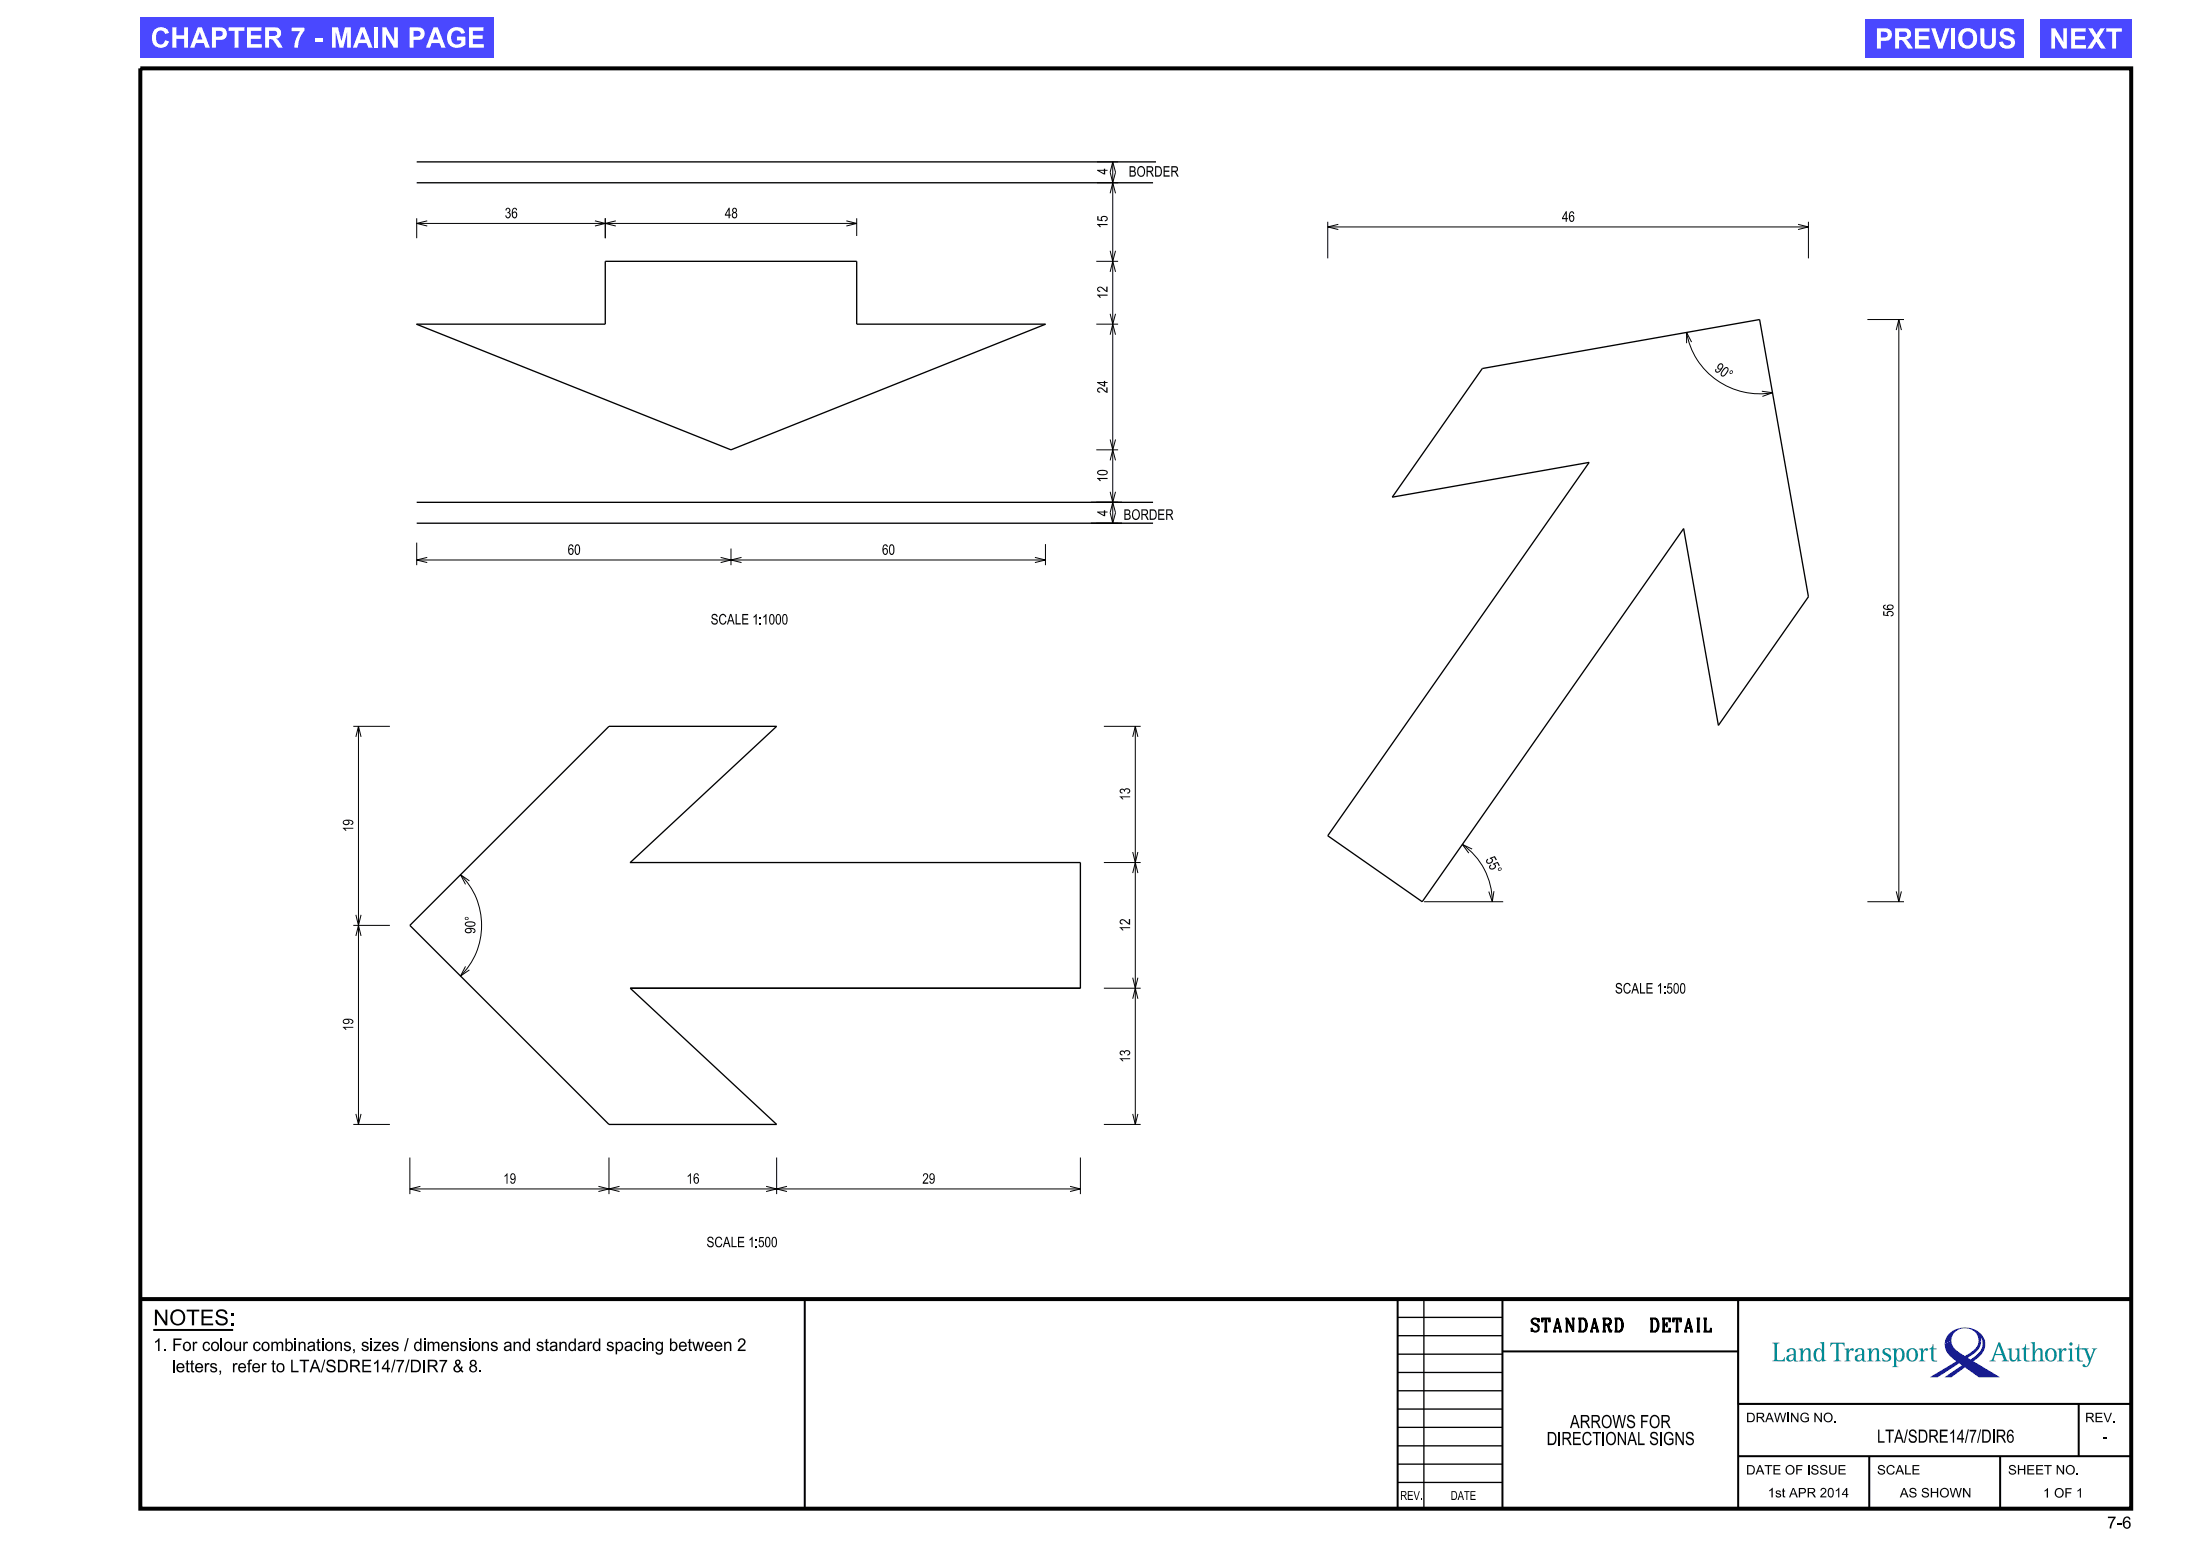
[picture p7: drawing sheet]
<svg xmlns="http://www.w3.org/2000/svg" width="420mm" height="297mm" viewBox="0 0 420 297" stroke-linecap="round" stroke-linejoin="round" font-family="sans-serif">
<g fill="none" stroke="#000" stroke-width=".25">
<path d="M79.5 34.9h140.5M79.5 30.9h141.1M79.4 61.9l60.1 24 60-24M79.5 61.9h36v-12h48v12h36M282.9 70.3l52.9-9.3 9.3 52.9-17.2 24.6-6.6-37.6-49.9 71.2-18-12.6 49.8-71.2-37.5 6.6zM79.5 95.9h140.5M79.5 99.9h140.5M120.2 164.6h86v24h-85.9l27.9 26h-32l-38-38 38-38h32l-27.9 26M266.7 258.5h20M266.7 254.9h20M266.7 251.5h20M271.7 248v40"/>
<path d="M331.7 248h75v20h-75zM266.7 279.5h20M266.7 276h20M266.7 272.4h20M266.7 269h20M266.7 265.5h20M266.7 262h20M266.7 283h20"/>
</g>
<g fill="none" stroke="#000" stroke-width=".19">
<path d="M209.3 30.9h4.1M209.3 34.9h4.1M211.8 36.9l.5-2 .6 2M212.3 30.9l.6 2-.6 2-.5-2zM212.3 30.9v69M79.5 41.7v3.8M79.5 42.6h84M81.5 42.2l-2 .4 2 .5M113.5 42.2l2 .4-2 .5M115.5 41.7v3.8M117.5 42.2l-2 .4 2 .5M161.5 42.2l2 .4-2 .5"/>
<path d="M163.5 41.7v3.3M209.2 49.9h4.2M211.8 51.9l.5-2 .6 2M211.8 47.9l.5 2 .6-2M211.8 59.9l.5 2 .6-2M253.4 43.3h91.7M253.4 42.3v7M255.4 42.8l-2 .5 2 .5M343.1 42.8l2 .5-2 .5M345.1 42.3v7M209.2 61.9h4.2M211.8 63.9l.5-2 .6 2"/>
<path d="M321.8 63.5a14.2 14.2 0 0 0 16.4 11.5M322.8 65.3l-1-1.8v2M336.2 74.7l2 .3-1.9 .7M356.3 61h7M361.8 63l.5-2 .5 2M362.3 61v111.1M209.2 85.9h4.2M209.2 95.9h4.2M209.2 99.9h4.2M211.8 87.9l.5-2 .6 2M211.8 83.9l.5 2 .6-2M211.8 93.9l.5 2 .6-2"/>
<path d="M212.3 95.9l.6 2-.6 2-.5-2zM79.5 103.6v4.3M79.5 106.9h120M81.5 106.4l-2 .5 2 .5M137.5 106.4l2 .5-2 .5M139.5 104.7v3.2M141.5 106.4l-2 .5 2 .5M197.5 106.4l2 .5-2 .5M199.5 103.9v4M67.4 138.6h7M68.4 138.6v76M210.6 138.6h7.1"/>
<path d="M216.6 138.6v76M67.9 140.6l.5-2 .5 2M216.1 140.6l.5-2 .5 2M67.4 176.6h7M67.9 178.6l.5-2 .5 2M67.9 174.6l.5 2 .5-2M87.9 167a13.6 13.6 0 0 1 0 19.3M89.6 168.1l-1.7-1.1 .9 1.8M210.6 164.6h7.1M216.1 162.6l.5 2 .5-2M216.1 166.6l.5-2 .5 2M271.7 172.1h15.1"/>
<path d="M279 161.2a13.3 13.3 0 0 1 5.8 10.9M280.9 162.1l-1.9-.9 1.3 1.6M285.1 170.1l-.3 2-.7-1.9M356.3 172.1h7M361.8 170.1l.5 2 .5-2M88.8 184.5l-.9 1.8 1.7-1.2M210.6 188.6h7.1M216.1 186.6l.5 2 .5-2M216.1 190.6l.5-2 .5 2M67.4 214.6h7M67.9 212.6l.5 2 .5-2M210.6 214.6h7.1"/>
<path d="M216.1 212.6l.5 2 .5-2M78.2 226.9h128M78.2 220.9v7M80.2 226.4l-2 .5 2 .5M114.2 226.4l2 .5-2 .5M116.2 220.9v7M118.2 226.4l-2 .5 2 .5M146.2 226.4l2 .5-2 .5M148.2 220.9v7M150.2 226.4l-2 .5 2 .5M204.2 226.4l2 .5-2 .5M206.2 220.9v7"/>
</g>
<path d="M26.8 13h379.9v275h-379.9zM26.8 248h379.9" fill="none" stroke="#000" stroke-width=".76" stroke-linecap="butt"/>
<path d="M153.6 248v40M266.7 248v40M286.7 257.9h45M286.7 248v40M331.7 248v40M331.7 268h75M331.7 278h75M356.7 278v10M381.7 278v10M396.7 268v10" fill="none" stroke="#000" stroke-width=".38"/>
<g fill="#008c95">
<path d="M338.2 256.3h1.4v.1l-.4 .1-.1 .2v2.6a.29 .29 0 0 0 .1 .3 .29 .29 0 0 0 .3 0h.7l.3-.5h.1v.8l-2.4-.1 .4-.3v-2.8z" fill-rule="evenodd"/>
<path d="M341.1 257.6l-.1 .1a.28 .28 0 0 0 .2 .4 .28 .28 0 0 0 .3-.4l.1-.2h.4l.2 .2 .1 .8h-.6a.71 .71 0 0 0-.8 .6 .71 .71 0 0 0 .5 .8 .71 .71 0 0 0 .9-.4l.2 .4h.6l-.4-.3-.1-1.9-.4-.4h-.7zM341.5 258.9l.8-.2v.4l-.3 .5-.2 .1-.3-.1-.2-.6z" fill-rule="evenodd"/>
<path d="M343.2 257.5l.8-.2v.8l.2-.4 .5-.4 .6 .1 .2 .5v1.6l.4 .3-1.2 .1 .4-.4v-1.6l-.2-.3h-.3l-.3 .3-.3 .6v1l.4 .3-1.2 .1 .4-.4v-1.8z" fill-rule="evenodd"/>
<path d="M347.3 256.3l.8-.2v3.3l.4 .3-.8 .2v-.4l-.2 .2-.4 .2a1.33 1.33 0 0 1-.8-2.2l.5-.4h.4l.5 .4v-1.1zM346.9 257.6l-.4 .8 .2 1.1a.61 .61 0 0 0 .8 0 .61 .61 0 0 0 .2-.7l-.2-1-.3-.3z" fill-rule="evenodd"/>
<path d="M349.3 256.3h2.7v.7h-.1l-.1-.3-.3-.2h-.7v2.9l.2 .3 .4 .1-1.6 .1v-.2h.4l.2-.3v-2.9h-.7l-.2 .2-.1 .3h-.1z" fill-rule="evenodd"/>
<path d="M352 257.5l.8-.2v.6l.3-.5 .5-.1 .2 .4-.4 .1a.38 .38 0 0 0-.4 0 .38 .38 0 0 0-.2 .4v1.4l.4 .2-1.2 .1 .4-.3v-1.9z" fill-rule="evenodd"/>
<path d="M354.1 257.6l.5-.3h.6l.4 .3 .1 2 .4 .3h-.5l-.3-.4-.3 .3-.6 .1-.4-.4a.81 .81 0 0 1 1-1h.3l-.1-.8-.1-.2h-.5l-.1 .4-.3 .2-.2-.1zM354.5 258.9l-.1 .2 .1 .4 .2 .2 .3-.1 .3-.4v-.5z" fill-rule="evenodd"/>
<path d="M356.3 257.5l.8-.2v.8l.4-.6 .3-.2 .6 .1 .2 .4v1.7l.4 .3-1.2 .1 .3-.4v-1.6a.45 .45 0 0 0-.5-.3 .45 .45 0 0 0-.3 .5l-.2 .4v1l.4 .4h-1.2l.4-.3v-1.9z" fill-rule="evenodd"/>
<path d="M359.4 257.5l.4-.2 .9 .1 .1 .6h-.2l-.3-.5h-.4l-.3 .3 .2 .4 1 .6 .1 .5-.3 .4-.4 .2-1-.1v-.6l.6 .5h.4l.3-.3-.3-.5-.9-.6-.1-.5z" fill-rule="evenodd"/>
<path d="M361 257.5l.4 .2v3l-.4 .2h1.3l-.5-.3v-1.1l.4 .3 .3 .1a1.35 1.35 0 0 0 .8-2.1l-.5-.5h-.5l-.5 .4v-.4zM362.1 257.7l.4-.2 .4 .3 .1 1.1-.2 .5a.51 .51 0 0 1-.6 .3 .51 .51 0 0 1-.3-.7v-.8z" fill-rule="evenodd"/>
<path d="M364.1 257.7l.5-.4 .7 .1 .5 .5 .2 .7h-.5l-.2-.8a.64 .64 0 0 0-.8-.2 .64 .64 0 0 0-.3 .8v.2h-.4l.1-.6z" fill-rule="evenodd"/>
<path d="M363.8 258.6h.4l.2 .8a.61 .61 0 0 0 .8 .3 .61 .61 0 0 0 .3-.8v-.3h.5l-.1 .7-.5 .5-.7 .1-.5-.3a1.09 1.09 0 0 1-.4-1z" fill-rule="evenodd"/>
<path d="M366.1 257.5l.9-.2v.6l.3-.5 .5-.1 .1 .4-.3 .1a.5 .5 0 0 0-.5 .1 .5 .5 0 0 0-.1 .6v1l.4 .4h-1.3l.4-.2 .1-.3v-1.5l-.1-.2z" fill-rule="evenodd"/>
<path d="M368.8 256.6h.1v.8h.6v.2h-.6l.1 1.9 .2 .2h.4v.2h-.7l-.4-.3v-2h-.3v-.2l.5-.3z" fill-rule="evenodd"/>
<path d="M381.4 256.2l-1.2 3.1-.6 .6h1.2l-.1-.2a.24 .24 0 0 1-.3-.1 .24 .24 0 0 1 .1-.3l.2-.6h1.4l.2 .7a.25 .25 0 0 1 0 .3 .25 .25 0 0 1-.3 0v.2h1.4l-.6-.5-1.2-3.2zM381.4 256.8l.6 1.6h-1.2z" fill-rule="evenodd"/>
<path d="M383 257.5l.9-.2v2l.2 .3h.3l.4-.3 .2-.6-.1-1-.4-.2 .8-.2v2.1l.5 .3-.8 .2-.1-.6-.4 .5h-.8l-.3-.6v-1.5z" fill-rule="evenodd"/>
<path d="M386.5 256.6h.1v.8h.7v.2h-.7v1.9l.3 .2h.4v.2h-.6a.55 .55 0 0 1-.5-.8v-1.5h-.4v-.2l.5-.2z" fill-rule="evenodd"/>
<path d="M387.5 256.3l.8-.2v2l.2-.5 .4-.3h.5l.2 .2 .2 .4v1.6l.4 .4h-1.3l.5-.4v-1.6l-.3-.3-.4 .1-.4 .8v1l.4 .3-1.2 .1 .4-.4v-2.9z" fill-rule="evenodd"/>
<path d="M390.2 258.6h.5l.1 .8a.62 .62 0 0 0 .8 .3 .62 .62 0 0 0 .4-.8v-.3h.5l-.1 .5-.3 .5-.6 .3h-.5a1.1 1.1 0 0 1-.8-1.3z" fill-rule="evenodd"/>
<path d="M390.5 257.7l.6-.4 .7 .1 .5 .4 .2 .8h-.5l-.2-.8a.59 .59 0 0 0-.7-.2 .59 .59 0 0 0-.4 .7v.3h-.5l.1-.6z" fill-rule="evenodd"/>
<path d="M392.6 257.5l.8-.2v.6l.3-.5h.6a.29 .29 0 0 1-.1 .4 .29 .29 0 0 1-.4-.1l-.3 .2-.1 .5v1.1l.4 .4h-1.2l.4-.3v-1.9z" fill-rule="evenodd"/>
<path d="M394.6 257.5l.8-.2v2.3l.4 .3h-1.2l.4-.4v-1.7z" fill-rule="evenodd"/>
<path d="M396.6 256.6h.2v.8h1.2v.2h-1.2v1.8l.1 .3h.5v.2h-.7l-.4-.4v-1.9h-.4v-.2l.5-.2z" fill-rule="evenodd"/>
<path d="M397.4 257.4h1.2v.1a.25 .25 0 0 0-.3 .1 .25 .25 0 0 0 .1 .3l.5 1.3 .5-1.3a.24 .24 0 0 0 .1-.3 .24 .24 0 0 0-.3-.1v-.1h1l-.5 .4-1.2 2.9-.3 .2h-.5l-.3-.2a.29 .29 0 0 1 .3-.3 .29 .29 0 0 1 .3 .3h.3l.3-.8-.8-2.2-.4-.1z" fill-rule="evenodd"/>
<circle cx="395.2" cy="256.5" r=".3"/>
</g>
<g fill="#171c8f">
<path d="M371.1 256.5l1.3-.6a3.5 3.5 0 0 0 2.2 2.7l.4 .3 .6-.5a3.2 3.2 0 0 0 2-2.5l.4 .2a3.7 3.7 0 0 1-2.2 2.9l-.3 .2 .5 .3 1-.7a3 3 0 0 0 1.3-2.2l.5-.1a3.9 3.9 0 0 1-2.2 3.3l5 3.1h-4l-2.6-1.9-2.6 1.9h-1.3l3.3-2.3-.5-.4-4.2 2.7h-1.4l5-3.1-.4-.3a3.7 3.7 0 0 1-1.8-3z" fill-rule="evenodd"/>
<path d="M371.9 254.6a4.2 4.2 0 0 1 6.8 1.2l.1 .7-.5 .1-.1-.8-.3-.6 .1 .9-.4-.2a2.63 2.63 0 0 0-2.6-2.4 2.63 2.63 0 0 0-2.6 2.4l-1.3 .6 .2-1z" fill-rule="evenodd"/>
</g>
<path d="M29.2 253.9h15.3" fill="none" stroke="#000" stroke-width=".38"/>
<g fill="#4a48ff">
<path d="M26.8 3.3h67.5v7.7h-67.5z"/>
<path d="M356 3.6h30.3v7.4h-30.3z"/>
<path d="M389.3 3.6h17.4v7.4h-17.4z"/>
</g>
<g fill="#000">
<path d="M209.3 32.4v.2l1.3 .7h.3v-.7h.4v-.2h-.4v-.2h-.3v.2zM209.8 32.6h.8v.5z" fill-rule="evenodd"/>
<path d="M209.4 41.3h.2v.6l.5 .1a.63 .63 0 0 1 .4-.8 .63 .63 0 0 1 .8 .2l.1 .5-.6 .4v-.3l.4-.2a.42 .42 0 0 0-.6-.4 .42 .42 0 0 0-.2 .6v.2l-1-.2z" fill-rule="evenodd"/>
<path d="M209.5 54.9a1.39 1.39 0 0 1 1.6 .6v-.8h.2v1.1l-.5-.3a.85 .85 0 0 0-1.2-.4v.2l.3 .2v.2l-.4-.1a.47 .47 0 0 1 0-.7z" fill-rule="evenodd"/>
<path d="M209.3 42.8h2v.2h-1.5l.3 .4h-.3z" fill-rule="evenodd"/>
<path d="M209.3 56.2h2v.2h-1.5l.3 .4h-.3z" fill-rule="evenodd"/>
<path d="M209.5 74.1a1.39 1.39 0 0 1 1.6 .6v-.8h.2v1.1l-.4-.1a1.3 1.3 0 0 0-1.2-.7l-.1 .4 .3 .2v.2l-.4-.2a.51 .51 0 0 1 0-.7z" fill-rule="evenodd"/>
<path d="M209.3 72.9v.2l1.3 .7h.3v-.7h.4v-.2h-.4v-.2h-.3v.2zM209.8 73.1h.8v.5z" fill-rule="evenodd"/>
<path d="M209.5 89.9a.49 .49 0 0 0-.1 .6 .49 .49 0 0 0 .6 .2 .93 .93 0 0 0 1.4-.7 1.66 1.66 0 0 0-1.9-.1zM209.6 90.1a1.34 1.34 0 0 1 1.6 .1l-.1 .1a1.41 1.41 0 0 1-1.6-.1z" fill-rule="evenodd"/>
<path d="M209.3 91.2h2v.2h-1.5l.3 .4h-.3z" fill-rule="evenodd"/>
<path d="M209.3 97.6v.2l1.3 .7h.3v-.7h.4v-.2h-.4v-.2h-.3v.2zM209.8 97.8h.8v.5z" fill-rule="evenodd"/>
<path d="M359.4 115.5l-.1 .3a1.23 1.23 0 0 0 2 .2 .62 .62 0 0 0-.6-.6 .62 .62 0 0 0-.6 .7l.2 .1a.47 .47 0 0 1-.5 0 .47 .47 0 0 1-.2-.5l.2-.1v-.2zM360.4 115.7a.42 .42 0 0 1 .5-.2 .42 .42 0 0 1 .2 .5 .41 .41 0 0 1-.5 .2 .41 .41 0 0 1-.2-.5z" fill-rule="evenodd"/>
<path d="M359.3 116.7h.3v.6l.5 .1a.61 .61 0 0 1 .6-.8 .61 .61 0 0 1 .5 .9l-.4 .1v-.1l.3-.1a.41 .41 0 0 0-.4-.6 .41 .41 0 0 0-.3 .6v.2l-1.1-.1z" fill-rule="evenodd"/>
<path d="M65.5 156.7a.59 .59 0 0 0 .5 .8 .59 .59 0 0 0 .6-.7l-.1-.2a.47 .47 0 0 1 .5 .1 .47 .47 0 0 1 .2 .5l-.3 .1v.2a.51 .51 0 0 0 .5-.6 .51 .51 0 0 0-.6-.4h-.9zM65.7 156.7h.7a.41 .41 0 0 1-.3 .6 .41 .41 0 0 1-.5-.5z" fill-rule="evenodd"/>
<path d="M65.4 158h2v.2h-1.6l.3 .4h-.2z" fill-rule="evenodd"/>
<path d="M213.8 150.7l.5-.2 .3 .2a.55 .55 0 0 1 .9-.1 .55 .55 0 0 1-.4 .9v-.2l.3-.1a.37 .37 0 0 0-.3-.5 .37 .37 0 0 0-.4 .4h-.2a.28 .28 0 0 0-.4-.3 .28 .28 0 0 0 0 .4l.1 .1v.2a.48 .48 0 0 1-.5-.3 .48 .48 0 0 1 .1-.5z" fill-rule="evenodd"/>
<path d="M213.6 152h2.1v.2h-1.6l.3 .4h-.3z" fill-rule="evenodd"/>
<path d="M88.8 175.3a.33 .33 0 0 0 .6 0 .33 .33 0 0 0-.6 0zM88.8 175.3a.25 .25 0 0 1 .5 0 .25 .25 0 0 1-.5 0z" fill-rule="evenodd"/>
<path d="M88.9 176.1a.48 .48 0 0 0-.1 .5 .48 .48 0 0 0 .5 .3 .93 .93 0 0 0 1.4-.7 1.64 1.64 0 0 0-1.8-.1zM88.9 176.3a1.44 1.44 0 0 1 1.7 .1 1.24 1.24 0 0 1-1.7 0z" fill-rule="evenodd"/>
<path d="M88.9 177.2a.6 .6 0 0 0 .1 .9 .6 .6 0 0 0 .9-.1l.1-.3-.2-.4h.2a.35 .35 0 0 1 .5 .2 .35 .35 0 0 1-.3 .4v.2a.5 .5 0 0 0 .5-.6 .5 .5 0 0 0-.6-.4zM88.9 177.5a.43 .43 0 0 1 .6-.2 .43 .43 0 0 1 .2 .6h-.7z" fill-rule="evenodd"/>
<path d="M213.8 175.6a1.35 1.35 0 0 1 1.6 .6v-.8h.3v1.1l-.6-.3a.85 .85 0 0 0-1.2-.4v.3l.3 .2v.2a.5 .5 0 0 1-.5-.3 .5 .5 0 0 1 .1-.6z" fill-rule="evenodd"/>
<path d="M213.6 177h2.1v.2h-1.6l.3 .4h-.3z" fill-rule="evenodd"/>
<path d="M65.5 194.7a.63 .63 0 0 0 .4 .8 .63 .63 0 0 0 .8-.3v-.3l-.2-.3a.47 .47 0 0 1 .5 .1 .47 .47 0 0 1 .2 .5l-.3 .1v.2a.52 .52 0 0 0 .6-.6 .52 .52 0 0 0-.7-.4h-1zM65.7 194.7h.7a.38 .38 0 0 1-.3 .6 .38 .38 0 0 1-.4-.6z" fill-rule="evenodd"/>
<path d="M65.4 196h2v.2h-1.6l.3 .4h-.2z" fill-rule="evenodd"/>
<path d="M213.8 200.6l.5-.1 .3 .2a.55 .55 0 0 1 .9-.1 .55 .55 0 0 1-.4 .9v-.2l.3-.1a.37 .37 0 0 0-.3-.5 .37 .37 0 0 0-.4 .4h-.2a.29 .29 0 0 0-.2-.4 .29 .29 0 0 0-.4 .2 .29 .29 0 0 0 .3 .4v.2a.48 .48 0 0 1-.5-.3 .48 .48 0 0 1 .1-.6z" fill-rule="evenodd"/>
<path d="M213.6 202h2.1v.2h-1.6l.3 .4h-.3z" fill-rule="evenodd"/>
<path d="M340.7 280.6a.9 .9 0 0 0 1.8 0 .9 .9 0 0 0-1.8 0zM341.1 280a.67 .67 0 0 1 1.1 .5 .67 .67 0 0 1-1.1 .6l-.1-.5z" fill-rule="evenodd"/>
<path d="M345.8 279.8a.71 .71 0 0 1 1.2 .4h-.3a.39 .39 0 0 0-.4-.4 .39 .39 0 0 0-.3 .5 .95 .95 0 0 1 1 .8 .77 .77 0 0 1-.8 .4 .77 .77 0 0 1-.6-.6l.2-.1a.46 .46 0 0 0 .5 .5 .46 .46 0 0 0 .4-.5l-.1-.1a.77 .77 0 0 1-.9-.7z" fill-rule="evenodd"/>
<path d="M347.4 279.9a.69 .69 0 0 1 .7-.3 .69 .69 0 0 1 .6 .6h-.3a.41 .41 0 0 0-.4-.4 .41 .41 0 0 0-.4 .5 .95 .95 0 0 1 1.1 .8 .75 .75 0 0 1-.8 .4 .75 .75 0 0 1-.6-.6l.2-.1a.48 .48 0 0 0 .5 .5 .48 .48 0 0 0 .4-.5l-.1-.1a.72 .72 0 0 1-.9-.7z" fill-rule="evenodd"/>
<path d="M358.5 279.8a.71 .71 0 0 1 1.2 .4h-.3a.39 .39 0 0 0-.4-.4 .39 .39 0 0 0-.3 .5 .95 .95 0 0 1 1 .8 .77 .77 0 0 1-.8 .4 .77 .77 0 0 1-.6-.6l.2-.1a.46 .46 0 0 0 .5 .5 .46 .46 0 0 0 .4-.5l-.1-.1a.77 .77 0 0 1-.9-.7z" fill-rule="evenodd"/>
<path d="M360.3 279.8a.78 .78 0 0 1 1.3 .3l-.3 .1a.61 .61 0 0 0-.8-.3 .61 .61 0 0 0-.3 .9 .56 .56 0 0 0 .6 .5 .56 .56 0 0 0 .6-.5l.2 .1a.86 .86 0 0 1-1.3 .5 .86 .86 0 0 1-.2-1.3z" fill-rule="evenodd"/>
<path d="M383.5 279.8a.69 .69 0 0 1 1.2 .4h-.2a.41 .41 0 0 0-.5-.4 .41 .41 0 0 0-.4 .5 .95 .95 0 0 1 1.1 .8 .75 .75 0 0 1-.8 .4 .75 .75 0 0 1-.6-.6l.2-.1a.48 .48 0 0 0 .5 .5 .48 .48 0 0 0 .5-.5l-.2-.1a.72 .72 0 0 1-.9-.7z" fill-rule="evenodd"/>
<path d="M394.2 280.6a.9 .9 0 0 0 1.8 0 .9 .9 0 0 0-1.8 0zM394.6 280a.67 .67 0 0 1 1.1 .5 .67 .67 0 0 1-1.1 .6l-.2-.5z" fill-rule="evenodd"/>
</g>
<g font-size="3.8" fill="#fff">
<text x="28.7" y="9.1">CHAPTER 7 - MAIN PAGE</text>
<text x="357.8" y="9.3">PREVIOUS</text>
<text x="391.1" y="9.3">NEXT</text>
</g>
<text font-size="3" x="29.3" y="253">NOTES:</text>
<g font-size="2.5">
<text x="292.3" y="254.2">STANDARD</text>
<text x="313.9" y="254.2">DETAIL</text>
<text x="295.1" y="275.8">DIRECTIONAL SIGNS</text>
<text x="299.6" y="272.6">ARROWS FOR</text>
<text x="358.2" y="275.4">LTA/SDRE14/7/DIR6</text>
<text x="401.2" y="275.4">-</text>
</g>
<g font-size="2.4">
<text x="29.3" y="257.9">1. For colour combinations, sizes / dimensions and standard spacing between 2</text>
<text x="32.7" y="261.9">letters,</text>
<text x="43.9" y="261.9">refer to LTA/SDRE14/7/DIR7 &amp; 8.</text>
</g>
<text font-size="2.3" x="402.1" y="291.8">7-6</text>
<g font-size="2">
<text x="215.4" y="33.7">BORDER</text>
<text x="96.3" y="41.6">36</text>
<text x="138.3" y="41.6">48</text>
<text x="298" y="42.3">46</text>
<text x="327" y="70.7" transform="rotate(35 327 70.7)">90°</text>
<text x="214.4" y="99.2">BORDER</text>
<text x="108.3" y="105.9">60</text>
<text x="168.3" y="105.9">60</text>
<text x="135.6" y="119.2">SCALE 1:1000</text>
<text x="283.4" y="164.1" transform="rotate(62 283.4 164.1)">55°</text>
<text x="308.2" y="189.6">SCALE 1:500</text>
<text x="96" y="225.9">19</text>
<text x="131" y="225.9">16</text>
<text x="176" y="225.9">29</text>
<text x="134.8" y="238.1">SCALE 1:500</text>
</g>
<g font-size="1.8">
<text x="333.2" y="271.5">DRAWING NO.</text>
<text x="397.9" y="271.5">REV.</text>
<text x="333.2" y="281.5">DATE OF ISSUE</text>
<text x="358.2" y="281.5">SCALE</text>
<text x="383.2" y="281.5">SHEET NO.</text>
<text x="337.3" y="285.8">1st APR 2014</text>
<text x="362.5" y="285.8">AS SHOWN</text>
<text x="389.9" y="285.9">1 OF 1</text>
</g>
<g font-size="1.7">
<text x="267.2" y="286.3">REV.</text>
<text x="276.8" y="286.3">DATE</text>
</g>
</svg>
